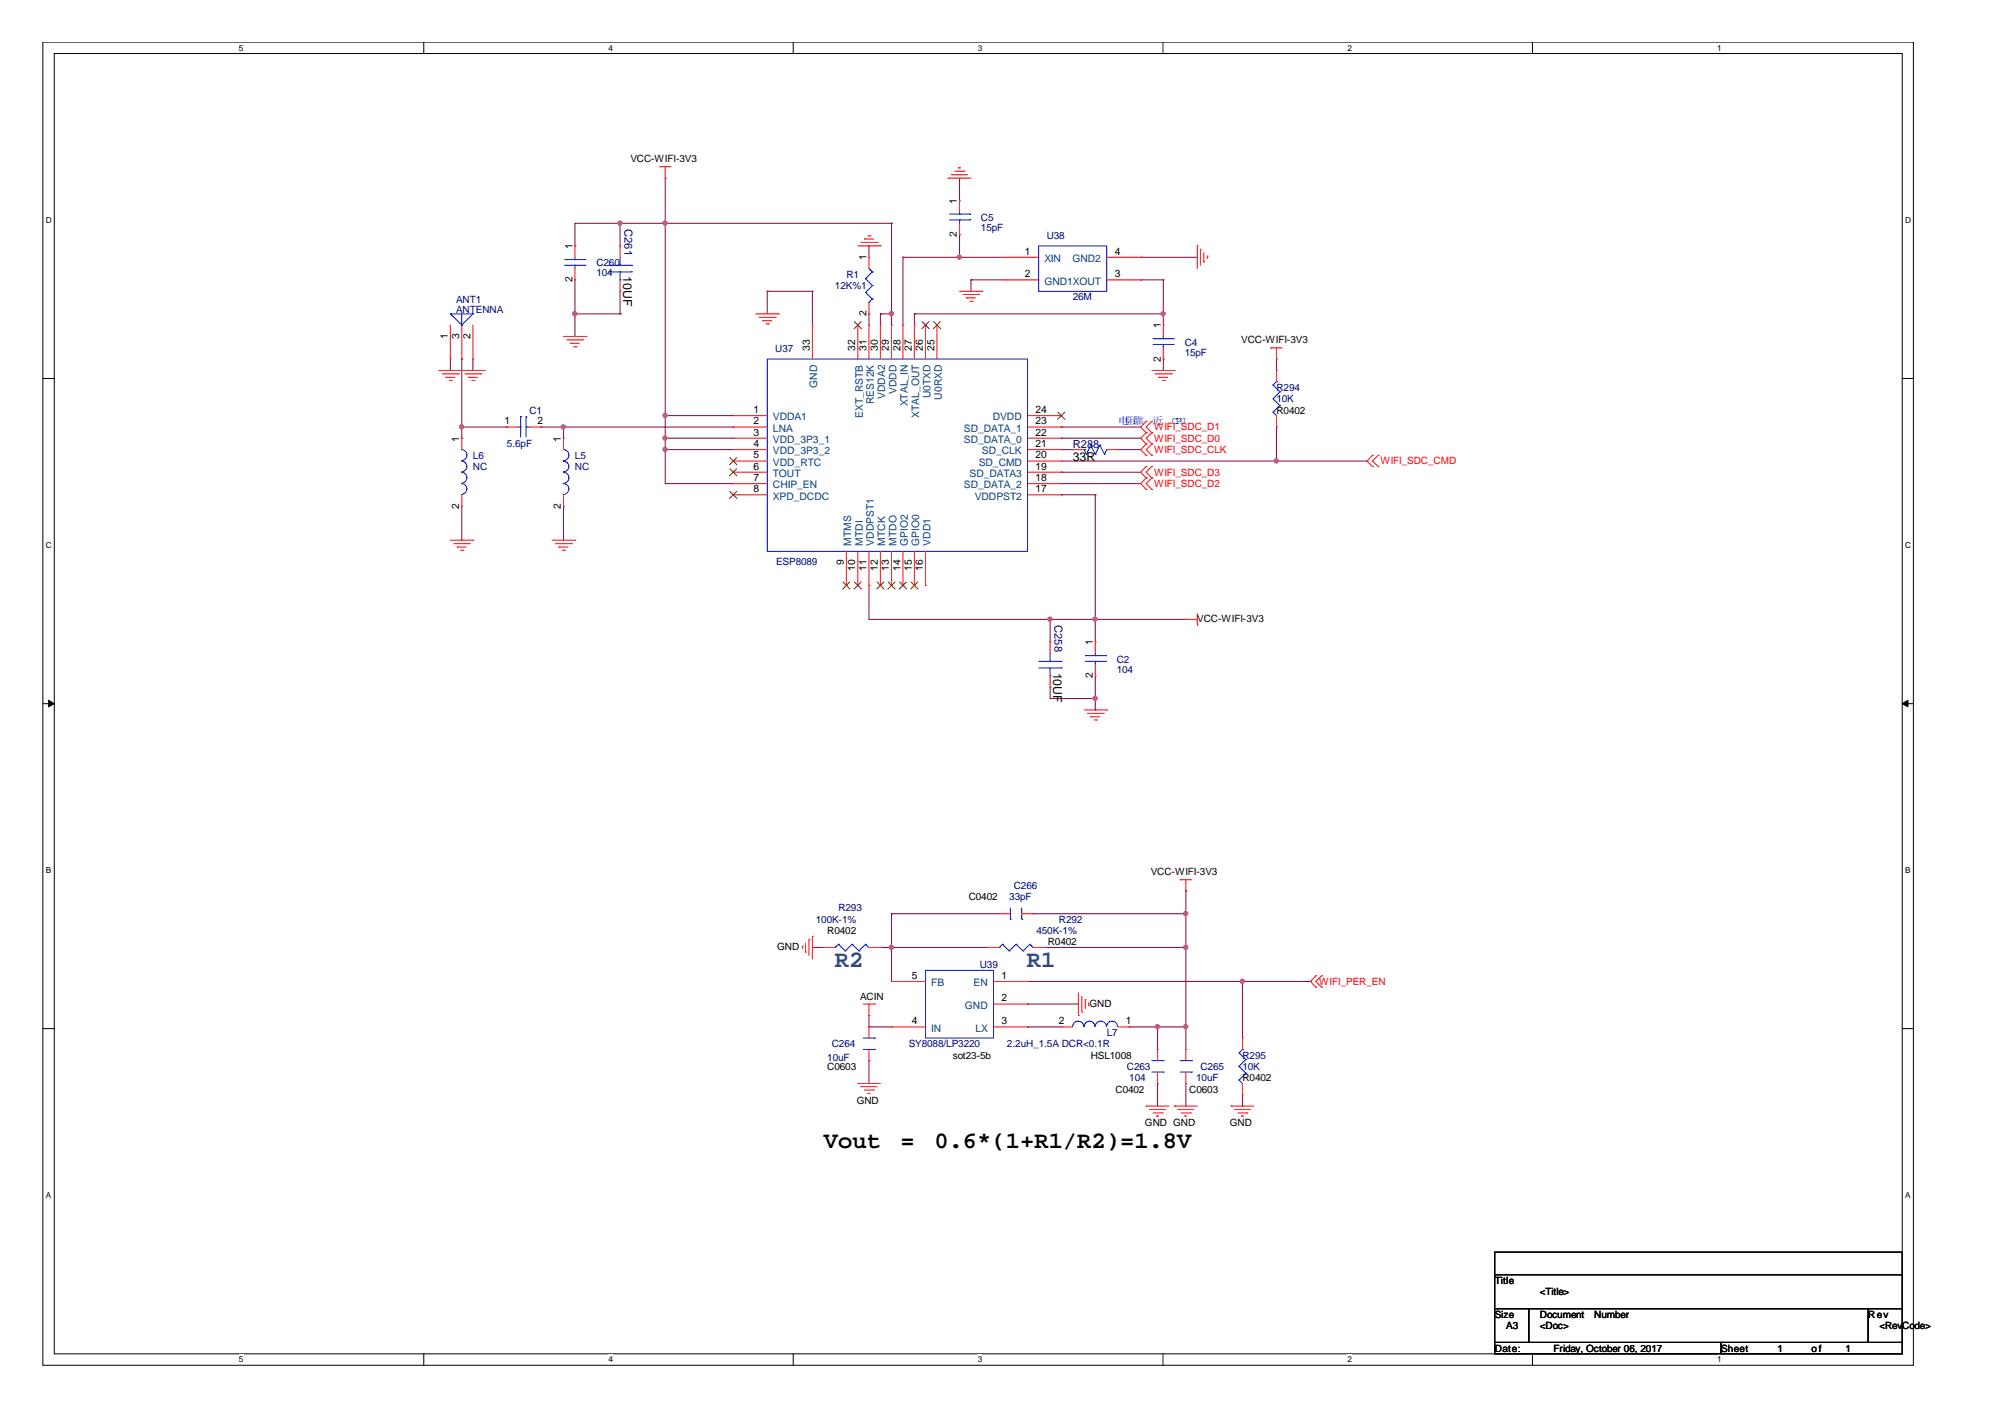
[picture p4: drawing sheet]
<svg xmlns="http://www.w3.org/2000/svg" width="297mm" height="210mm" viewBox="0 0 297 210" stroke-linecap="round" stroke-linejoin="round" font-family="sans-serif">
<path d="M6.3 6.2h277.2v196h-277.2zM8 7.9h273.8v192.6h-273.8z" fill="none" stroke="#000" stroke-width=".15"/>
<g fill="#fff">
<path d="M35.4 6.4h.6v1.4h-.6z"/>
<path d="M35.4 200.7h.6v1.4h-.6z"/>
</g>
<path d="M62.8 6.2v1.7M62.8 200.5v1.7" fill="none" stroke="#000" stroke-width=".15"/>
<g fill="#fff">
<path d="M90.1 6.4h.7v1.4h-.7z"/>
<path d="M90.1 200.7h.7v1.4h-.7z"/>
</g>
<path d="M117.5 6.2v1.7M117.5 200.5v1.7" fill="none" stroke="#000" stroke-width=".15"/>
<g fill="#fff">
<path d="M144.9 6.4h.6v1.4h-.6z"/>
<path d="M144.9 200.7h.6v1.4h-.6z"/>
</g>
<path d="M172.3 6.2v1.7M172.3 200.5v1.7" fill="none" stroke="#000" stroke-width=".15"/>
<g fill="#fff">
<path d="M199.6 6.4h.7v1.4h-.7z"/>
<path d="M199.6 200.7h.7v1.4h-.7z"/>
</g>
<path d="M227 6.2v1.7M227 200.5v1.7" fill="none" stroke="#000" stroke-width=".15"/>
<g fill="#fff">
<path d="M254.4 6.4h.6v1.4h-.6z"/>
<path d="M254.4 200.7h.6v1.4h-.6z"/>
<path d="M6.8 31.9h.8v1.4h-.8z"/>
<path d="M282.2 31.9h.9v1.4h-.9z"/>
<path d="M6.8 80.1h.8v1.4h-.8z"/>
<path d="M282.2 80.1h.9v1.4h-.9z"/>
</g>
<path d="M6.3 56.1h1.7M281.8 56.1h1.7" fill="none" stroke="#000" stroke-width=".15"/>
<g fill="#fff">
<path d="M6.8 128.2h.7v1.4h-.7z"/>
<path d="M282.2 128.2h.8v1.4h-.8z"/>
</g>
<path d="M6.3 104.2h1.7M281.8 104.2h1.7" fill="none" stroke="#000" stroke-width=".15"/>
<g fill="#000" stroke="#000" stroke-width=".15">
<path d="M7.2 103.7l.8 .5-.8 .5z" fill-rule="evenodd"/>
<path d="M281.8 104.2l.9-.5v1z" fill-rule="evenodd"/>
</g>
<g fill="#fff">
<path d="M6.8 176.4h.7v1.4h-.7z"/>
<path d="M282.2 176.4h.8v1.4h-.8z"/>
</g>
<path d="M6.3 152.4h1.7M281.8 152.4h1.7M221.4 185.5h60.4v3.3h-60.4zM221.4 188.8h60.4v5.1h-60.4zM221.4 193.9h5.1v5h-5.1zM221.4 198.9h33.6v1.6h-33.6zM226.5 193.9h50.3v5h-50.3zM255 198.9h26.8v1.6h-26.8zM276.8 193.9h5v5h-5z" fill="none" stroke="#000" stroke-width=".15"/>
<g fill="none" stroke="#800040" stroke-width=".15">
<path d="M85.2 36.4h.1M91.9 33.1h.1M91.9 33.1v3.3M98.6 33.1h.1M98.6 26.4h.1M98.6 26.4v45.2M128.7 36.4h.1M128.7 36.4v1.7M132.1 33.1h.1M132.1 33.1v15M132.1 33.1h-46.9v3.3M133.8 38.1h.1"/>
<path d="M133.8 38.1v10M133.8 38.1h15M142.2 34.8h.1M142.2 38.1h.1M142.2 26.4h.1M142.2 26.4v3.3M142.2 34.8v3.3M169 38.1h.1M169 38.1h8.4M66.7 54.9h.1M66.7 53.2v1.7M68.4 53.2h.1"/>
<path d="M68.4 53.2v11.7M70.1 54.9h.1M70.1 53.2v1.7M85.2 46.5h.1M85.2 49.8h.1M85.2 46.5h6.7M85.2 41.5v8.3M91.9 46.5h.1M91.9 43.2v3.3M113.7 43.2h.1M113.7 43.2h6.7M113.7 43.2v3.3"/>
<path d="M120.4 43.2h.1M120.4 43.2v4.9M128.7 46.5h.1M128.7 46.5v1.6M130.4 46.5h.1M130.4 46.5h1.7M130.4 46.5v1.6M132.1 46.5h.1M135.5 46.5h.1M135.5 46.5h36.8M135.5 46.5v1.6M143.8 41.5h.1"/>
<path d="M143.8 41.5h5M143.8 41.5v1.7M169 41.5h.1M169 41.5h3.3M172.3 41.5h.1M172.3 46.5h.1M172.3 53.2h.1M172.3 41.5v6.6M172.3 53.2v1.7M189.1 53.2h.1M189.1 53.2v1.7M68.4 63.3h.1"/>
<path d="M68.4 64.9h.1M68.4 63.3h6.7M68.4 75v5M80.1 63.3h.1M80.1 63.3h28.5M83.5 63.3h.1M83.5 75h.1M83.5 63.3v1.6M83.5 75v5M98.6 71.6h.1M98.6 66.6h.1M98.6 64.9h.1"/>
<path d="M98.6 61.6h.1M98.6 71.6h10M98.6 66.6h10M98.6 64.9h10M98.6 61.6h10M157.2 73.3h.1M157.2 63.3h.1M157.2 64.9h.1M157.2 69.9h.1M157.2 71.6h.1M157.2 63.3h11.8M157.2 71.6h11.8"/>
<path d="M157.2 66.6h1.7M157.2 64.9h11.8M157.2 73.3h5.1M157.2 68.3h45.3M157.2 69.9h11.8M158.9 66.6h.1M162.3 73.3h.1M162.3 73.3v21.8M165.6 66.6h3.4M169 66.6h.1M189.1 68.3h.1M189.1 63.3h.1"/>
<path d="M189.1 63.3v5M202.5 68.3h.1M68.4 80h.1M128.7 86.7h.1M128.7 86.7v5.1h47M155.6 91.8h.1M155.6 91.8v3.3M162.3 91.8h.1M155.6 103.5h.1M155.6 101.8v1.7M155.6 103.5h6.7M162.3 103.5h.1"/>
<path d="M162.3 105.2h.1M162.3 100.1v5.1M132.1 135.4h.1M132.1 135.4v10M132.1 135.4h15.9M153 135.4h.1M153 135.4h22.7M175.7 135.4h.1M175.7 132h.1M175.7 132v23.5M120.4 140.3h.1M120.4 140.3h1.6"/>
<path d="M128.7 152.1h.1M128.7 157.1h.1M128.7 150.4h.1M128.7 150.4v1.7M128.7 157.1v3.4M128.7 152.1h3.4M130.4 140.3h.1M130.4 140.3h15.9M132.1 140.3h.1M152.2 152.1h.1M152.2 148.7h.1M152.2 152.1h5"/>
<path d="M152.2 145.4h41.9M152.2 148.7h7.6M154.7 140.3h.1M154.7 140.3h21M167.3 152.1h.1M167.3 152.1h8.4M171.5 152.1h.1M171.5 152.1v3.4M175.7 152.1h.1M175.7 140.3h.1M184.1 145.4h.1M184.1 145.4v8.4"/>
<path d="M194.1 145.4h.1M171.5 160.5h.1M171.5 160.5v3.3M175.7 160.5h.1M175.7 160.5v3.3M184.1 163.8h.1M184.1 162.2v1.6"/>
</g>
<g fill="#f0f" stroke="#f0f" stroke-width=".15">
<circle cx="83.5" cy="63.2" r=".32"/>
<circle cx="98.5" cy="64.9" r=".32"/>
<circle cx="98.5" cy="61.5" r=".32"/>
<circle cx="98.5" cy="33" r=".32"/>
<circle cx="155.6" cy="91.7" r=".32"/>
<circle cx="162.2" cy="91.7" r=".32"/>
<circle cx="162.2" cy="103.5" r=".32"/>
<circle cx="132.1" cy="46.5" r=".32"/>
<circle cx="189.1" cy="68.3" r=".32"/>
<circle cx="172.3" cy="46.5" r=".32"/>
<circle cx="142.1" cy="38.1" r=".32"/>
<circle cx="98.5" cy="66.6" r=".32"/>
<circle cx="68.4" cy="63.2" r=".32"/>
<circle cx="91.8" cy="33" r=".32"/>
<circle cx="85.2" cy="46.5" r=".32"/>
<circle cx="184" cy="145.4" r=".32"/>
<circle cx="171.5" cy="152.1" r=".32"/>
<circle cx="175.7" cy="152.1" r=".32"/>
<circle cx="175.7" cy="140.3" r=".32"/>
<circle cx="175.7" cy="135.3" r=".32"/>
<circle cx="132.1" cy="140.3" r=".32"/>
</g>
<g fill="none" stroke="#f00" stroke-width=".15">
<path d="M85.2 36.4h.1M85.2 36.4v1.7M85.2 39.8v1.7M91.9 36.4h.1M91.9 36.4v1.7M97.7 24.7h.1M97.7 24.7h1.7M98.6 26.4h.1M98.6 24.7v1.7M127.1 36.4h3.3M127.6 35.9h2.3M128.1 35.4h.1"/>
<path d="M128.1 35.4h1.3M128.6 34.9h.3M128.7 38.1h.1M128.7 38.1v1.7M128.9 34.9h.1M129.9 35.9h.1M130.4 36.4h.1M140.5 26.4h.1M140.5 26.4h3.3M141 25.9h.1M141 25.9h2.3M141.5 25.4h1.3"/>
<path d="M142 24.9h.1M142 24.9h.3M142.2 29.7h.1M142.2 34.8h.1M142.2 29.7v1.7M142.2 33.1v1.7M142.8 25.4h.1M148.8 38.1h.1M148.8 38.1h5.1M164 38.1h5M169 38.1h.1M177.4 36.4h.1"/>
<path d="M177.4 36.4v3.4M177.8 36.9h.1M177.8 36.9v2.4M178.4 38.8h.1M178.4 37.4v1.4M178.9 37.9h.1M178.9 37.9v.4M65 54.9h6.8M65.5 55.4h2.4M66 55.9h.1M66 55.9h1.4M66.5 56.4h.4"/>
<path d="M66.7 53.2h.1M66.7 48.1v5.1M66.9 56.4h.1M67.9 55.4h.1M68.4 54.9h.1M68.4 53.2h.1M68.4 48.1v5.1M68.9 55.4h2.3M69.4 55.9h.1M69.4 55.9h1.3M69.9 56.4h.3M70.1 53.2h.1"/>
<path d="M70.1 48.1v5.1M70.2 56.4h.1M71.2 55.4h.1M71.8 54.9h.1M83.5 49.8h3.3M84 50.3h2.3M84.5 50.9h.1M84.5 50.9h1.3M85 51.4h.3M85.2 41.5h.1M85.3 51.4h.1M86.3 50.3h.1"/>
<path d="M86.8 49.8h.1M91.9 43.2h.1M91.9 41.5v1.7M112 46.5h3.3M112.5 47h2.4M113 47.5h.1M113 47.5h1.3M113.5 48h.3M113.8 48h.1M114.9 47h.1M115.3 46.5h.1M120.4 48.1h.1"/>
<path d="M120.4 48.1v5.1M127.1 48.1h.1M127.1 48.1v5.1M128.7 46.5h.1M128.7 48.1h.1M128.7 44.8v1.7M128.7 48.1v5.1M130.4 48.1h.1M130.4 48.1v5.1M132.1 48.1h.1M132.1 48.1v5.1M133.8 48.1h.1"/>
<path d="M133.8 48.1v5.1M135.5 48.1h.1M135.5 48.1v5.1M137.1 48.1h.1M137.1 48.1v5.1M138.8 48.1h.1M138.8 48.1v5.1M142.2 43.2h3.3M142.7 43.6h2.3M143.2 44.1h.1M143.2 44.1h1.3M143.7 44.6h.3"/>
<path d="M144 44.6h.1M145 43.6h.1M145.5 43.2h.1M148.8 41.5h.1M148.8 41.5h5.1M164 41.5h5M169 41.5h.1M170.6 54.9h3.4M171.2 55.4h2.3M171.7 55.9h.1M171.7 55.9h1.3M172.2 56.4h.3"/>
<path d="M172.3 48.1h.1M172.3 53.2h.1M172.3 48.1v1.7M172.3 51.5v1.7M172.5 56.4h.1M173.5 55.4h.1M174 54.9h.1M188.3 51.5h.1M188.3 51.5h1.6M189.1 53.2h.1M189.1 54.9h.1M189.1 51.5v1.7"/>
<path d="M189.1 54.9v1.6M68.4 64.9h.1M68.4 75h.1M68.4 64.9v1.7M68.4 73.3v1.7M75.1 63.3h.1M75.1 63.3h1.7M78.4 63.3h1.7M80.1 63.3h.1M83.5 64.9h.1M83.5 75h.1M83.5 64.9v1.7"/>
<path d="M83.5 73.3v1.7M108.6 61.6h.1M108.6 63.3h.1M108.6 64.9h.1M108.6 66.6h.1M108.6 68.3h.1M108.6 69.9h.1M108.6 71.6h.1M108.6 73.3h.1M108.6 63.3h5.1M108.6 66.6h5.1M108.6 61.6h5.1"/>
<path d="M108.6 64.9h5.1M108.6 68.3h5.1M108.6 69.9h5.1M108.6 71.6h5.1M108.6 73.3h5.1M152.2 63.3h5M152.2 66.6h5M152.2 61.6h5M152.2 64.9h5M152.2 68.3h5M152.2 69.9h5M152.2 71.6h5"/>
<path d="M152.2 73.3h5M157.2 61.6h.1M157.2 63.3h.1M157.2 64.9h.1M157.2 66.6h.1M157.2 68.3h.1M157.2 69.9h.1M157.2 71.6h.1M157.2 73.3h.1M158.9 66.6h.1M158.9 66.6h1.7M164 66.6h1.6"/>
<path d="M165.6 66.6h.1M169.8 62.4h.1M169.8 64.1h.1M169.8 65.8h.1M169.8 67.5h.1M169.8 69.1h.1M169.8 70.8h.1M169.8 72.5h.1M169.8 62.4l-.8 .9 .8 .8M169.8 64.1l-.8 .8 .8 .9M169.8 65.8l-.8 .8 .8 .9M169.8 69.1l-.8 .8 .8 .9"/>
<path d="M169.8 70.8l-.8 .8 .8 .9M170.6 64.1h.1M170.6 62.4h.1M170.6 65.8h.1M170.6 67.5h.1M170.6 70.8h.1M170.6 69.1h.1M170.6 72.5h.1M170.6 62.4l-.8 .9 .8 .8M170.6 64.1l-.8 .8 .8 .9M170.6 65.8l-.8 .8 .8 .9M170.6 69.1l-.8 .8 .8 .9"/>
<path d="M170.6 70.8l-.8 .8 .8 .9M189.1 63.3h.1M189.1 61.6v1.7M203.3 67.5h.1M203.3 69.1h.1M203.3 67.5l-.8 .8 .8 .8M204.2 69.1h.1M204.2 67.5h.1M204.2 67.5l-.9 .8 .9 .8M66.7 80h3.4M67.2 80.5h2.4M67.7 81h.1"/>
<path d="M67.7 81h1.3M68.2 81.5h.4M68.6 81.5h.1M69.6 80.5h.1M70.1 80h.1M81.8 80h3.4M82.3 80.5h2.4M82.8 81h.1M82.8 81h1.4M83.3 81.5h.4M83.7 81.5h.1M84.7 80.5h.1"/>
<path d="M85.2 80h.1M125.4 86.7h.1M125.4 81.7v5M127.1 86.7h.1M127.1 81.7v5M128.7 86.7h.1M128.7 81.7v5M130.4 86.7h.1M130.4 81.7v5M132.1 86.7h.1M132.1 81.7v5M133.8 86.7h.1"/>
<path d="M133.8 81.7v5M135.5 86.7h.1M135.5 81.7v5M137.1 86.7h.1M137.1 81.7v5M155.6 95.1h.1M155.6 95.1v1.7M162.3 95.1h.1M162.3 95.1v1.7M162.3 98.4v1.7M175.7 91.8h.1M175.7 91.8h1.7"/>
<path d="M177.4 92.6h.1M177.4 90.9v1.7M155.6 101.8h.1M155.6 100.1v1.7M160.6 105.2h3.4M161.1 105.7h2.3M161.6 106.2h.1M161.6 106.2h1.3M162.1 106.7h.3M162.3 100.1h.1M162.4 106.7h.1M163.4 105.7h.1"/>
<path d="M164 105.2h.1M119.3 139.7v1.3M119.8 139.2h.1M119.8 139.2v2.3M120.4 138.7h.1M120.4 138.7v3.3M148 135.4h.1M148 135.4h1.7M151.4 135.4h1.6M153 135.4h.1M174.8 130.3h.1M174.8 130.3h1.7"/>
<path d="M175.7 132h.1M175.7 130.3v1.7M118.9 140.2h.1M118.9 140.2v.3M119.3 141h.1M122 140.3h.1M122 140.3h1.7M127.9 148.7h1.7M128.7 150.4h.1M128.7 152.1h.1M128.7 157.1h.1M128.7 148.7v1.7"/>
<path d="M128.7 152.1v1.7M128.7 155.5v1.6M128.7 140.3h1.7M129.6 148.7h.1M130.4 140.3h.1M132.1 152.1h.1M132.1 145.4h.1M132.1 145.4h5M132.1 152.1h5M146.3 140.3h.1M146.3 140.3h1.7M147.2 148.7h5"/>
<path d="M147.2 145.4h5M147.2 152.1h5M152.2 145.4h.1M152.2 148.7h.1M152.2 152.1h.1M153 140.3h1.7M154.7 140.3h.1M157.2 152.1h.1M157.2 152.1h1.7M159.8 150.4h.1M159.8 147.1v3.3M160.3 149.9h.1"/>
<path d="M160.3 147.6v2.3M160.8 148.1h.1M160.8 148.1v1.3M161.2 148.9h.1M161.2 148.6v.3M165.6 152.1h1.7M167.3 152.1h.1M171.5 155.5h.1M171.5 155.5v1.6M171.5 158.8v1.7M175.7 155.5h.1M175.7 155.5v1.6"/>
<path d="M175.7 158.8v1.7M184.1 153.8h.1M184.1 153.8v1.7M194.9 144.5h.1M194.9 146.2h.1M194.9 144.5l-.8 .9 .8 .8M195.8 146.2h.1M195.8 144.5h.1M195.8 144.5l-.9 .9 .9 .8M127.1 160.5h.1M127.1 160.5h3.3M127.6 161h.1"/>
<path d="M127.6 161h2.3M128.1 161.5h1.3M128.6 162h.1M128.6 162h.3M129.4 161.5h.1M169.8 163.8h.1M169.8 163.8h3.4M170.3 164.4h.1M170.3 164.4h2.4M170.8 164.9h1.4M171.3 165.3h.1M171.3 165.3h.4"/>
<path d="M171.5 160.5h.1M172.2 164.9h.1M174 163.8h.1M174 163.8h3.4M174.5 164.4h.1M174.5 164.4h2.4M175 164.9h1.4M175.5 165.3h.1M175.5 165.3h.4M175.7 160.5h.1M176.4 164.9h.1M182.4 163.8h.1"/>
<path d="M182.4 163.8h3.4M182.9 164.4h.1M182.9 164.4h2.4M183.4 164.9h1.3M183.9 165.3h.1M183.9 165.3h.3M184.1 162.2h.1M184.1 160.5v1.7M184.7 164.9h.1"/>
</g>
<g fill="none" stroke="#00f" stroke-width=".15">
<path d="M83.7 39.3h3M83.7 38.5h3M85.2 38.5h.1M85.2 39.3h.1M85.2 38.1v.4M85.2 39.3v.5M86.7 39.3h.1M86.7 38.5h.1M90.2 39.3h3.4M91.9 39.3h.1M91.9 38.1v1.2M93.6 39.3h.1"/>
<path d="M128.7 39.8l.5 .5M140.6 32.6h3.1M140.6 31.7h3.1M142.2 31.7h.1M142.2 32.6h.1M142.2 31.4v.3M142.2 32.6v.5M143.7 32.6h.1M143.7 31.7h.1M153.9 36.4h10.1v6.8h-10.1zM66.7 46.5h.1M66.7 46.5h3.4"/>
<path d="M66.7 46.5l1.7 1.6M68.4 48.1h.1M68.4 46.5v1.6M70.1 46.5h.1M70.1 46.5l-1.7 1.6M90.2 40.3h3.4M91.9 41.5h.1M91.9 40.3v1.2M93.6 40.3h.1M113.7 53.2h38.5v28.5h-38.5zM128.2 41.3h.1M128.2 43.3h.1"/>
<path d="M128.2 41.3l1 1M128.2 43.3l1 1M128.7 44.8h.1M129.2 40.3h.1M129.2 42.3h.1M129.2 44.3h.1M129.2 40.3l-1 1M129.2 42.3l-1 1M129.2 44.3l-.5 .5M170.8 51h3M170.8 50.2h3M172.3 50.2h.1"/>
<path d="M172.3 51h.1M172.3 49.8v.4M172.3 51v.5M173.8 51h.1M173.8 50.2h.1M188.6 59.1h.1M188.6 57h.1M188.6 59.1l1 1M188.6 57l1 1.1M189.1 56.5h.1M189.1 56.5l-.5 .5M189.6 58.1h.1"/>
<path d="M189.6 58.1l-1 1M68.4 66.6a.83 .83 0 0 1 .8 .8 .83 .83 0 0 1-.8 .9M68.4 68.3a.8 .8 0 0 1 .8 .8 .8 .8 0 0 1-.8 .8M68.4 69.9a.83 .83 0 0 1 .8 .9 .83 .83 0 0 1-.8 .8M68.4 71.6a.8 .8 0 0 1 .8 .8 .8 .8 0 0 1-.8 .9M76.8 63.3h.3M77.1 63.3h.1M77.1 61.7h.1M77.1 61.7v3M77.9 61.7h.1M77.9 63.3h.1M77.9 63.3h.5"/>
<path d="M77.9 61.7v3M83.4 66.6a.83 .83 0 0 1 .9 .8 .83 .83 0 0 1-.9 .9M83.4 68.3a.81 .81 0 0 1 .9 .8 .81 .81 0 0 1-.9 .8M83.4 69.9a.83 .83 0 0 1 .9 .9 .83 .83 0 0 1-.9 .8M83.4 71.6a.81 .81 0 0 1 .9 .8 .81 .81 0 0 1-.9 .9M160.6 66.6h.1M160.6 66.6l.4 .7M161 67.3h.1M161.6 65.9h.1M161.6 65.9l.7 1.4M161.6 65.9l-.6 1.4M162.3 67.3h.1"/>
<path d="M162.9 65.9h.1M162.9 65.9l.7 1.4M162.9 65.9l-.6 1.4M163.6 67.3h.1M164 66.6h.1M164 66.6l-.4 .7M188.6 61.1h.1M188.6 61.1l.5 .5M189.6 60.1h.1M189.6 60.1l-1 1M153.9 98.9h3.3M153.9 98h3.3"/>
<path d="M155.6 98h.1M155.6 96.8v1.2M155.6 98.9v1.2M157.2 98.9h.1M157.2 98h.1M160.8 98h3M160.8 97.1h3M162.3 97.1h.1M162.3 98h.1M162.3 96.8v.3M162.3 98v.4M163.8 98h.1"/>
<path d="M163.8 97.1h.1M155.6 100.1h.1M124.2 139.9h.1M124.2 139.9l1 1M124.2 139.9l-.5 .4M126.2 139.9h.1M126.2 139.9l1.1 1M126.2 139.9l-1 1M128.2 139.9h.1M128.2 139.9l.5 .4M128.2 139.9l-.9 1M148.5 139.9h.1"/>
<path d="M148.5 139.9l1 1M148.5 139.9l-.5 .4M149.7 136.2h.1M149.7 134.5v1.7M150.5 139.9h.1M150.5 139.9l1.1 1M150.5 139.9l-1 1M151.4 136.2h.1M151.4 134.5v1.7M152.6 139.9h.1M152.6 139.9l.4 .4M152.6 139.9l-1 1"/>
<path d="M123.7 140.3h.1M125.2 140.9h.1M127.3 140.9h.1M127.9 153.8h1.7M127.9 155.5h1.7M129.6 153.8h.1M129.6 155.5h.1M137.1 143.7h10.1v10.1h-10.1zM148 140.3h.1M149.5 140.9h.1M151.6 140.9h.1M158.9 152.1a.83 .83 0 0 1 .8-.8 .83 .83 0 0 1 .9 .8"/>
<path d="M160.6 152.1a.8 .8 0 0 1 .8-.8 .8 .8 0 0 1 .8 .8M162.3 152.1a.83 .83 0 0 1 .8-.8 .83 .83 0 0 1 .8 .8M164 152.1a.8 .8 0 0 1 .8-.8 .8 .8 0 0 1 .8 .8M170.6 157.1h1.7M170.6 158.8h1.7M172.3 157.1h.1M172.3 158.8h.1M174.8 157.1h1.7M174.8 158.8h1.7M176.5 157.1h.1M176.5 158.8h.1M183.6 160h.1"/>
<path d="M183.6 158h.1M183.6 156h.1M183.6 160l.5 .5M183.6 158l1 1M183.6 156l1 .9M184.1 155.5h.1M184.1 155.5l-.5 .5M184.6 159h.1M184.6 156.9h.1M184.6 159l-1 1M184.6 156.9l-1 1.1"/>
</g>
<g fill="none" stroke="#804000" stroke-width=".15">
<path d="M126.6 47.6l1 1.1M127.6 47.6l-1.1 1.1M136.6 47.6l1.1 1.1M137.6 47.6l-1 1.1M138.3 47.6l1.1 1.1M139.3 47.6l-1 1.1M108.1 67.8l1.1 1M108.1 69.4l1.1 1.1M108.1 72.8l1.1 1M109.1 67.8l-1 1M109.1 69.4l-1 1.1M109.1 72.8l-1 1"/>
<path d="M156.7 61.1l1.1 1M157.7 61.1l-1 1M124.9 86.2l1 1.1M125.9 86.2l-1.1 1.1M126.6 86.2l1 1.1M127.6 86.2l-1.1 1.1M129.9 86.2l1.1 1.1M130.9 86.2l-1 1.1M131.6 86.2l1 1.1M132.6 86.2l-1.1 1.1M133.3 86.2l1 1.1M134.3 86.2l-1.1 1.1"/>
<path d="M135 86.2l1 1.1M136 86.2l-1.1 1.1"/>
</g>
<g font-size="3.5" fill="#004080">
<text x="123.7" y="143.2">R2</text>
<text x="152.1" y="143.2">R1</text>
</g>
<g font-size="3.5">
<text x="122" y="170">Vout</text>
<text x="133.4" y="170">=</text>
<text x="138.4" y="170">0.6*(1+R1/R2)=1.8V</text>
</g>
<g font-size="1.8">
<text x="92.3" y="41" transform="rotate(90 92.3 41)">10UF</text>
<text x="158.9" y="68.3">33R</text>
<text x="156" y="99.6" transform="rotate(90 156 99.6)">10UF</text>
</g>
<g font-size="1.7" fill="#000080">
<text x="92.5" y="33.9" transform="rotate(90 92.5 33.9)">C261</text>
<text x="158.9" y="66.4">R288</text>
<text x="156.2" y="92.6" transform="rotate(90 156.2 92.6)">C258</text>
</g>
<g font-size="1.5">
<text x="93.4" y="24">VCC-WIFI-3V3</text>
<text x="141.8" y="35.1" transform="rotate(-90 141.8 35.1)">2</text>
<text x="141.8" y="30.2" transform="rotate(-90 141.8 30.2)">1</text>
<text x="84.8" y="41.8" transform="rotate(-90 84.8 41.8)">2</text>
<text x="84.8" y="36.9" transform="rotate(-90 84.8 36.9)">1</text>
<text x="128.4" y="38.6" transform="rotate(-90 128.4 38.6)">1</text>
<text x="151.8" y="37.7">1</text>
<text x="151.8" y="41.1">2</text>
<text x="165.1" y="41.1">3</text>
<text x="165.1" y="37.7">4</text>
<text x="128.4" y="46.8" transform="rotate(-90 128.4 46.8)">2</text>
<text x="66.3" y="50.2" transform="rotate(-90 66.3 50.2)">1</text>
<text x="68" y="50.2" transform="rotate(-90 68 50.2)">3</text>
<text x="69.7" y="50.2" transform="rotate(-90 69.7 50.2)">2</text>
<text x="120" y="52" transform="rotate(-90 120 52)">33</text>
<text x="126.7" y="52" transform="rotate(-90 126.7 52)">32</text>
<text x="128.4" y="52" transform="rotate(-90 128.4 52)">31</text>
<text x="130" y="52" transform="rotate(-90 130 52)">30</text>
<text x="131.7" y="52" transform="rotate(-90 131.7 52)">29</text>
<text x="133.4" y="52" transform="rotate(-90 133.4 52)">28</text>
<text x="135.1" y="52" transform="rotate(-90 135.1 52)">27</text>
<text x="136.7" y="52" transform="rotate(-90 136.7 52)">26</text>
<text x="138.4" y="52" transform="rotate(-90 138.4 52)">25</text>
<text x="172" y="53.6" transform="rotate(-90 172 53.6)">2</text>
<text x="172" y="48.7" transform="rotate(-90 172 48.7)">1</text>
<text x="183.9" y="50.9">VCC-WIFI-3V3</text>
<text x="68" y="65.4" transform="rotate(-90 68 65.4)">1</text>
<text x="74.8" y="62.9">1</text>
<text x="79.6" y="62.9">2</text>
<text x="83.1" y="65.4" transform="rotate(-90 83.1 65.4)">1</text>
<text x="111.6" y="61.2">1</text>
<text x="111.6" y="62.9">2</text>
<text x="111.6" y="64.5">3</text>
<text x="153.4" y="61.2">24</text>
<text x="153.4" y="62.9">23</text>
<text x="153.4" y="64.5">22</text>
<text x="189.1" y="61.3">R0402</text>
<text x="111.6" y="66.2">4</text>
<text x="111.6" y="67.9">5</text>
<text x="111.6" y="69.6">6</text>
<text x="111.6" y="71.3">7</text>
<text x="153.4" y="66.2">21</text>
<text x="153.4" y="67.9">20</text>
<text x="153.4" y="69.6">19</text>
<text x="153.4" y="71.3">18</text>
<text x="68" y="75.3" transform="rotate(-90 68 75.3)">2</text>
<text x="83.1" y="75.3" transform="rotate(-90 83.1 75.3)">2</text>
<text x="111.6" y="72.9">8</text>
<text x="153.4" y="72.9">17</text>
<text x="125" y="83.7" transform="rotate(-90 125 83.7)">9</text>
<text x="126.7" y="84.6" transform="rotate(-90 126.7 84.6)">10</text>
<text x="128.4" y="84.6" transform="rotate(-90 128.4 84.6)">11</text>
<text x="130" y="84.6" transform="rotate(-90 130 84.6)">12</text>
<text x="131.7" y="84.6" transform="rotate(-90 131.7 84.6)">13</text>
<text x="133.4" y="84.6" transform="rotate(-90 133.4 84.6)">14</text>
<text x="135.1" y="84.6" transform="rotate(-90 135.1 84.6)">15</text>
<text x="136.7" y="84.6" transform="rotate(-90 136.7 84.6)">16</text>
<text x="161.9" y="95.6" transform="rotate(-90 161.9 95.6)">1</text>
<text x="177.4" y="92.1">VCC-WIFI-3V3</text>
<text x="161.9" y="100.5" transform="rotate(-90 161.9 100.5)">2</text>
<text x="170.5" y="129.6">VCC-WIFI-3V3</text>
<text x="143.5" y="133.3">C0402</text>
<text x="115.1" y="140.7">GND</text>
<text x="122.6" y="138.4">R0402</text>
<text x="155.2" y="140.1">R0402</text>
<text x="127.4" y="148.1">ACIN</text>
<text x="135.1" y="145">5</text>
<text x="148.4" y="148.4">2</text>
<text x="148.4" y="145">1</text>
<text x="161.4" y="149.1">GND</text>
<text x="135.1" y="151.7">4</text>
<text x="148.4" y="151.7">3</text>
<text x="156.9" y="151.7">2</text>
<text x="166.8" y="151.7">1</text>
<text x="122.6" y="158.5">C0603</text>
<text x="141.1" y="156.8">sot23-5b</text>
<text x="161.6" y="156.8">HSL1008</text>
<text x="165.3" y="161.9">C0402</text>
<text x="176.2" y="161.9">C0603</text>
<text x="184.1" y="160.2">R0402</text>
<text x="126.9" y="163.5">GND</text>
<text x="169.6" y="166.8">GND GND</text>
<text x="182.2" y="166.8">GND</text>
<text x="221.4" y="190.2">Title</text>
<text x="228.1" y="191.8">&lt;Title&gt;</text>
<text x="221.4" y="195.2">Size</text>
<text x="223.1" y="196.9">A3</text>
<text x="228.1" y="195.2">Document</text>
<text x="228.1" y="196.9">&lt;Doc&gt;</text>
<text x="236.2" y="195.2">Number</text>
<text x="276.8" y="195.2">Rev</text>
<text x="278.4" y="196.9">&lt;RevCo</text>
<text x="283.6" y="196.9">de&gt;</text>
<text x="221.4" y="200.2">Date:</text>
<text x="230.2" y="200.2">Friday, October 06, 2017</text>
<text x="255" y="200.2">Sheet</text>
<text x="263.4" y="200.2">1</text>
<text x="268.4" y="200.2">of</text>
<text x="273.4" y="200.2">1</text>
</g>
<g font-size="1.5" fill="#000080">
<text x="145.3" y="32.7">C5</text>
<text x="145.3" y="34.3">15pF</text>
<text x="155.1" y="35.4">U38</text>
<text x="88.3" y="39.5">C260</text>
<text x="88.3" y="41">104</text>
<text x="125.4" y="41.1">R1</text>
<text x="67.6" y="44.8">ANT1</text>
<text x="67.6" y="46.3">ANTENNA</text>
<text x="123.7" y="42.8">12K%1</text>
<text x="158.9" y="44.5">26M</text>
<text x="114.9" y="52.2">U37</text>
<text x="175.5" y="51.2">C4</text>
<text x="175.5" y="52.7">15pF</text>
<text x="189.1" y="57.9">R294</text>
<text x="189.1" y="59.6">10K</text>
<text x="78.4" y="61.3">C1</text>
<text x="70.1" y="68">L6</text>
<text x="70.1" y="69.7">NC</text>
<text x="75.1" y="66.3">5.6pF</text>
<text x="85.2" y="68">L5</text>
<text x="85.2" y="69.7">NC</text>
<text x="115" y="83.7">ESP8089</text>
<text x="165.4" y="98.1">C2</text>
<text x="165.4" y="99.6">104</text>
<text x="150.2" y="131.7">C266</text>
<text x="120.9" y="136.7">100K-1%</text>
<text x="124.2" y="135">R293</text>
<text x="149.5" y="133.3">33pF</text>
<text x="156.9" y="136.7">R292</text>
<text x="145.2" y="143.4">U39</text>
<text x="153.5" y="138.4">450K-1%</text>
<text x="123.2" y="155.1">C264</text>
<text x="134.6" y="155.1">SY8088/LP3220</text>
<text x="149.2" y="155.1">2.2uH_1.5A DCR&lt;0.1R</text>
<text x="164" y="153.5">L7</text>
<text x="122.6" y="157.2">10uF</text>
<text x="167" y="158.5">C263</text>
<text x="167.3" y="160.2">104</text>
<text x="177.2" y="160.2">10uF</text>
<text x="177.8" y="158.5">C265</text>
<text x="184.1" y="156.8">R295</text>
<text x="184.1" y="158.5">10K</text>
</g>
<g font-size="1.5" fill="#004080">
<text x="154.7" y="38.8">XIN</text>
<text x="158.9" y="38.8">GND2</text>
<text x="154.7" y="42.2">GND1XOUT</text>
<text x="121.1" y="57.4" transform="rotate(-90 121.1 57.4)">GND</text>
<text x="129.5" y="59.9" transform="rotate(-90 129.5 59.9)">RES12K</text>
<text x="131.1" y="59.1" transform="rotate(-90 131.1 59.1)">VDDA2</text>
<text x="132.8" y="58.3" transform="rotate(-90 132.8 58.3)">VDDD</text>
<text x="137.8" y="59" transform="rotate(-90 137.8 59)">U0TXD</text>
<text x="139.5" y="59.2" transform="rotate(-90 139.5 59.2)">U0RXD</text>
<text x="114.5" y="62.3">VDDA1</text>
<text x="114.5" y="64">LNA</text>
<text x="114.5" y="65.6">VDD_3P3_1</text>
<text x="127.8" y="61.9" transform="rotate(-90 127.8 61.9)">EXT_RSTB</text>
<text x="134.5" y="60.2" transform="rotate(-90 134.5 60.2)">XTAL_IN</text>
<text x="136.2" y="61.9" transform="rotate(-90 136.2 61.9)">XTAL_OUT</text>
<text x="142.8" y="64">SD_DATA_1</text>
<text x="142.8" y="65.6">SD_DATA_0</text>
<text x="147.1" y="62.3">DVDD</text>
<text x="114.5" y="67.3">VDD_3P3_2</text>
<text x="114.5" y="69">VDD_RTC</text>
<text x="114.5" y="70.7">TOUT</text>
<text x="143.6" y="70.7">SD_DATA3</text>
<text x="145" y="69">SD_CMD</text>
<text x="145.5" y="67.3">SD_CLK</text>
<text x="114.5" y="72.4">CHIP_EN</text>
<text x="114.5" y="74">XPD_DCDC</text>
<text x="142.8" y="72.4">SD_DATA_2</text>
<text x="144.4" y="74">VDDPST2</text>
<text x="126.1" y="80.8" transform="rotate(-90 126.1 80.8)">MTMS</text>
<text x="127.8" y="80.8" transform="rotate(-90 127.8 80.8)">MTDI</text>
<text x="129.5" y="80.8" transform="rotate(-90 129.5 80.8)">VDDPST1</text>
<text x="131.1" y="80.8" transform="rotate(-90 131.1 80.8)">MTCK</text>
<text x="132.8" y="80.8" transform="rotate(-90 132.8 80.8)">MTDO</text>
<text x="134.5" y="80.8" transform="rotate(-90 134.5 80.8)">GPIO2</text>
<text x="136.2" y="80.8" transform="rotate(-90 136.2 80.8)">GPIO0</text>
<text x="137.8" y="80.8" transform="rotate(-90 137.8 80.8)">VDD1</text>
<text x="138" y="146.1">FB</text>
<text x="143" y="149.5">GND</text>
<text x="144.2" y="146.1">EN</text>
<text x="138" y="152.8">IN</text>
<text x="144.5" y="152.8">LX</text>
</g>
<g font-size="1.5" fill="#00f">
<text x="165.6" y="62.8">电阻靠</text>
<text x="170.7" y="62.8">近</text>
<text x="173.6" y="62.8">CPU</text>
</g>
<g font-size="1.5" fill="#f00">
<text x="171" y="63.8">WIFI_SDC_D1</text>
<text x="171" y="65.5">WIFI_SDC_D0</text>
<text x="171" y="67.1">WIFI_SDC_CLK</text>
<text x="171" y="70.5">WIFI_SDC_D3</text>
<text x="204.5" y="68.8">WIFI_SDC_CMD</text>
<text x="171" y="72.2">WIFI_SDC_D2</text>
<text x="195.5" y="145.9">WIFI_PER_EN</text>
</g>
<g font-size="1.2">
<text x="35.4" y="7.5">5</text>
<text x="90.1" y="7.5">4</text>
<text x="144.9" y="7.5">3</text>
<text x="199.6" y="7.5">2</text>
<text x="254.4" y="7.5">1</text>
<text x="6.8" y="33.1">D</text>
<text x="282.2" y="33.1">D</text>
<text x="6.8" y="81.2">C</text>
<text x="282.2" y="81.2">C</text>
<text x="6.8" y="129.4">B</text>
<text x="282.2" y="129.4">B</text>
<text x="6.8" y="177.5">A</text>
<text x="282.2" y="177.5">A</text>
<text x="35.4" y="201.8">5</text>
<text x="90.1" y="201.8">4</text>
<text x="144.9" y="201.8">3</text>
<text x="199.6" y="201.8">2</text>
<text x="254.4" y="201.8">1</text>
</g>
</svg>
